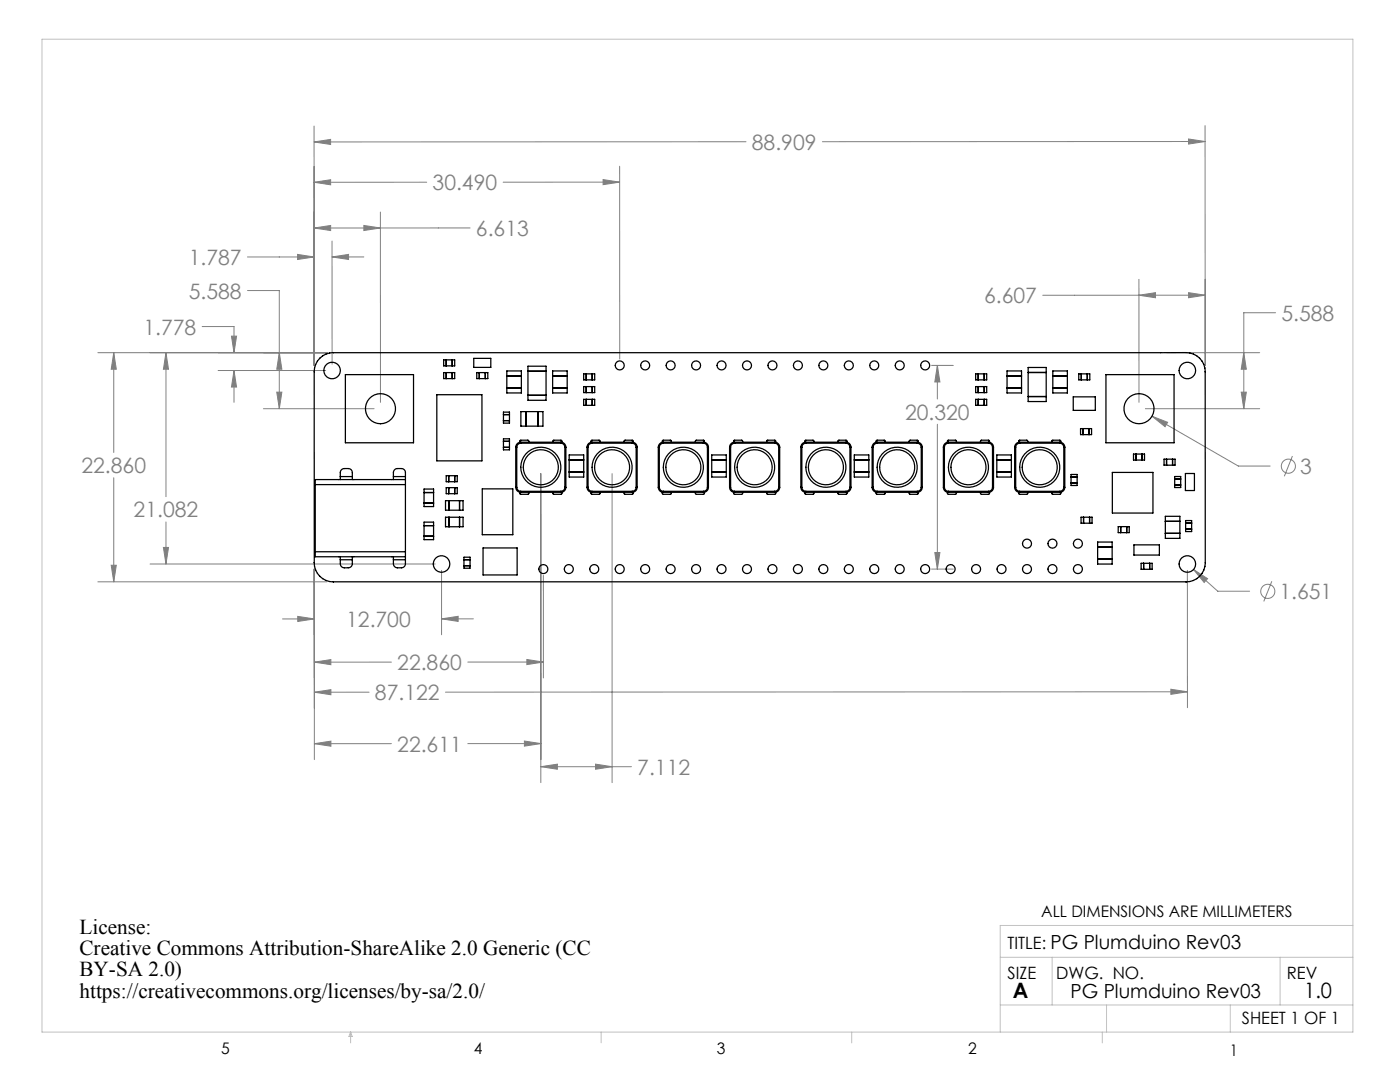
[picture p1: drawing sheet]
<svg xmlns="http://www.w3.org/2000/svg" width="279mm" height="216mm" viewBox="0 0 279 216" stroke-linecap="round" stroke-linejoin="round" font-family="sans-serif">
<g fill="none" stroke="#808080" stroke-width=".2">
<path d="M62.7 25.1v47.8v-39.7M62.7 28.3l3.3-.5v1zM62.7 36.4l3.3-.5v1zM85.2 36.4h-22.5M120.4 35.8l3.3 .5-3.3 .6zM123.7 33.2v38.4M123.7 36.3l-23.3 .1M148.9 28.3h-86.2M237.2 27.7l3.3 .5-3.3 .5zM240.5 25.1v47.8v-17.2M240.5 28.2l-76.4 .1M49.4 58h6.3v23.6"/>
<path d="M59.4 50.8l3.3 .5-3.3 .5zM62.7 45.5l3.3-.5v1zM62.7 51.3h-13.3M66.3 48.1v24.6M66.3 51.3l3.3-.5v1zM72.6 45l3.3 .5-3.3 .5zM72.6 51.3h-6.3M75.9 42.3v38M93.8 45.5h-31.1M227.3 55.7v24.6M227.3 58.9l3.3-.5v1zM237.2 58.4l3.3 .5-3.3 .5z"/>
<path d="M240.5 58.9h-32.4M19.5 70.4h45.8M22.7 70.4l.5 3.3h-1zM22.7 70.4v19.9M33.1 70.4l.5 3.3h-1zM33.1 70.4v28.7M40.4 65.2h6.3v5.2M43.5 73.9h21.5M46.2 67.1h1l-.5 3.3zM46.7 73.9v6.4M46.7 73.9l.5 3.3h-1zM55.2 78.2h1l-.5 3.4z"/>
<path d="M55.7 70.4l.5 3.3h-1zM185.9 72.9h4.3M187.1 72.9l.5 3.3h-1zM187.1 72.9v6.7M232.9 70.4h18.5M247.7 78.2h1l-.5 3.4zM248.2 70.4l.5 3.3h-1zM254.6 62.4h-6.4v19.2M22.7 95.3v20.8M52.6 81.6h22.1M122.2 94.5v61.7M187.1 84.7v28.9"/>
<path d="M228.6 81.6h22.8M229.9 83.1l3.1 1.2-.5 .8zM229.9 83.1l17.2 9.9h6.4M257.9 91l-1.6 4M19.5 116.1h45.8M22.2 112.8h1l-.5 3.3zM29.9 112.5h57M32.6 109.2h1l-.5 3.3zM33.1 104.1v8.4M62.7 113.6v38M88.1 113.8v12.9M108.4 114.8l.1 20.5"/>
<path d="M185.9 113.6h4.3M186.6 110.3h1l-.5 3.3zM237 113.8v27.4M238.2 113.6l2.8 1.9-.7 .7zM238.2 113.6l4.8 4.4h6.4M253.8 116l-1.6 4M59.4 123l3.3 .5-3.3 .5zM62.7 123.5h-6.3M62.7 132.1l3.3-.5v1zM62.7 138.1l3.3-.5v1zM73.7 138.1h-11M78.1 132.1h-15.4"/>
<path d="M88.1 123.5l3.3-.5v1zM94.5 123.5h-6.4M105.1 131.6l3.3 .5-3.3 .5zM108.4 132.1h-15M233.7 137.5l3.3 .5-3.3 .5zM237 138l-148.1 .1M62.7 148.4l3.3-.5v1zM78.1 148.4h-15.4M104.7 147.9l3.3 .5-3.3 .5zM107.9 153l3.3-.5v1zM107.9 153h18.1M108 148.4h-14.6"/>
<path d="M108 151.5l-.1-57v61.7M118.9 152.5l3.3 .5-3.3 .5z"/>
<circle cx="257.1" cy="93" r="1.41"/>
<circle cx="253" cy="118" r="1.41"/>
</g>
<g fill="none" stroke="#c0c0c0" stroke-width=".2">
<path d="M8.4 7.8h261.6v198.1h-261.6zM199.6 191h70.4M210 191v9.5M255.5 191v9.5M270 184.7h-70.4v21.2M70 205.9v2.2M70 205.9l.3 .9h-.7zM120 205.9v2.2M170 205.9v2.2M199.6 200.5h70.4M220 205.9v2.2M220.8 200.5v5.4"/>
<path d="M245.5 200.5v5.4"/>
</g>
<path d="M62.7 28.3l3.3-.5v1zM237.2 27.7l3.3 .5-3.3 .5zM22.7 70.4l.5 3.3h-1zM22.2 112.8h1l-.5 3.3zM62.7 45.5l3.3-.5v1zM72.6 45l3.3 .5-3.3 .5zM55.7 70.4l.5 3.3h-1zM55.2 78.2h1l-.5 3.4zM59.4 50.8l3.3 .5-3.3 .5zM66.3 51.3l3.3-.5v1zM33.1 70.4l.5 3.3h-1zM32.6 109.2h1l-.5 3.3zM46.7 73.9l.5 3.3h-1zM46.2 67.1h1l-.5 3.3zM237.2 58.4l3.3 .5-3.3 .5zM227.3 58.9l3.3-.5v1zM248.2 70.4l.5 3.3h-1zM247.7 78.2h1l-.5 3.4zM59.4 123l3.3 .5-3.3 .5zM88.1 123.5l3.3-.5v1zM62.7 138.1l3.3-.5v1zM233.7 137.5l3.3 .5-3.3 .5zM238.2 113.6l2.1 2.6 .7-.7zM229.9 83.1l2.6 2 .5-.8zM62.7 148.4l3.3-.5v1zM104.7 147.9l3.3 .5-3.3 .5zM107.9 153l3.3-.5v1zM118.9 152.5l3.3 .5-3.3 .5zM62.7 36.4l3.3-.5v1zM120.4 35.8l3.3 .5-3.3 .6zM62.7 132.1l3.3-.5v1zM105.1 131.6l3.3 .5-3.3 .5zM187.1 72.9l.5 3.3h-1zM186.6 110.3h1l-.5 3.3z" fill="#808080"/>
<g fill="none" stroke="#000" stroke-width=".25">
<path d="M68.9 74.8h13.6v13.6h-13.6zM87.2 78.8h9v13.2h-9zM88.5 74.3h2.2v1.2h-2.2zM88.5 71.8h2.2v1.2h-2.2zM89 71.8v1.2M89 74.3v1.2M90.2 71.8v1.2M90.2 74.3v1.2M94.5 71.5h3.4v1.8h-3.4zM95.1 74.3h2.2v1.2h-2.2zM95.6 74.3v1.2M96.8 74.3v1.2"/>
<path d="M101.1 75h2.9M101.1 77.4h2.9M101.1 74h2.9v4.4h-2.9zM105.4 73.1h3.6v6.8h-3.6zM105.4 78.9h3.6M105.4 74.1h3.6M110.3 74h2.9v4.4h-2.9zM110.3 75h2.9M110.3 77.4h2.9M116.5 74.6h2.2v1.2h-2.2zM116.5 77.1h2.2v1.2h-2.2zM116.5 79.7h2.2v1.2h-2.2z"/>
<path d="M117 74.6v1.2M117 77.1v1.2M117 79.7v1.2M118.2 74.6v1.2M118.2 77.1v1.2M118.2 79.7v1.2M194.7 74.6h2.2v1.2h-2.2zM194.7 77.1h2.2v1.2h-2.2zM194.7 79.7h2.2v1.2h-2.2zM195.2 74.6v1.2M195.2 77.1v1.2M195.2 79.7v1.2"/>
<path d="M196.4 74.6v1.2M196.4 77.1v1.2M196.4 79.7v1.2M201 75h2.9M201 77.4h2.9M201 74h2.9v4.4h-2.9zM205.2 79.1h3.6M205.2 73.3h3.6v6.8h-3.6zM205.2 74.3h3.6M210.1 75h2.9M210.1 77.4h2.9M210.1 74h2.9v4.4h-2.9z"/>
<path d="M214.2 79.2h4.4v2.7h-4.4zM215.3 74.6h2.2v1.2h-2.2zM215.8 74.6v1.2M217 74.6v1.2M220.7 74.8h13.6v13.6h-13.6zM240.5 74.2h.1M240.5 74.2v38.1a3.8 3.8 0 0 1-3.8 3.8M240.5 74.2a3.8 3.8 0 0 0-3.8-3.8h-170.2a3.8 3.8 0 0 0-3.8 3.8v38.1M62.9 96.7h18M62.9 96.7v13.4M67.9 95.1v.6M67.9 95.1v-.8a.8 .8 0 0 1 .8-.8h.8a.8 .8 0 0 1 .8 .8v.8"/>
<path d="M67.9 95.1h2.4M70.3 95.1v.6M78.5 95.1v.6M78.5 95.1v-.8a.8 .8 0 0 1 .8-.8h.8a.8 .8 0 0 1 .8 .8v.8M78.5 95.1h2.4M80.9 95.7h-18v1M80.9 95.7v1M80.9 95.1v.6M80.9 96.7v13.4M84.6 97.6h1.9v3.5h-1.9zM84.6 98.3h1.9M88.9 99.9h3.5v1.9h-3.5z"/>
<path d="M89.1 97.3h2.2v1.2h-2.2zM89.1 94.9h2.2v1.2h-2.2zM89.6 94.9v1.2M89.6 97.3v1.2M89.6 99.9v1.9M90.8 94.9v1.2M90.8 97.3v1.2M91.7 99.9v1.9M96.2 97.6h6.1v9.1h-6.1zM100.5 82.2h1.2v2.2h-1.2zM100.5 87.6h1.2v2.2h-1.2zM100.5 83.9h1.2"/>
<path d="M100.5 82.7h1.2M100.5 88.1h1.2M100.5 89.3h1.2M102.9 97.2h.2M102.9 89.2h.2M102.9 97.2a1 1 0 0 0 1 1M102.9 89.2v8M103.1 97.2l.3 .6 .5 .2M103.1 89.2v8M103.7 98.2v.3l.2 .1h1.5l.1-.4M103.9 88.2v.2M103.9 88.4l-.5 .3-.3 .5"/>
<path d="M103.9 98v.2M103.9 88.2a1 1 0 0 0-1 1M103.9 88.4h8M103.9 98h8M103.9 88.2h8M103.9 98.2h8M104 82.1h4.4v2.9h-4.4zM105 82.1v2.9M105.5 88.2l-.1-.4h-1.5l-.2 .2v.3M107.4 82.1v2.9M110.3 88.2l.2-.4h1.4l.2 .2v.3M111.9 88.2v.2"/>
<path d="M111.9 88.4l.6 .3 .2 .5M111.9 98v.2M111.9 88.2a1 1 0 0 1 1 1M112.1 98.2v.3l-.2 .1h-1.4l-.2-.4M112.7 97.2l-.2 .6-.6 .2M112.7 89.2h.2M112.7 97.2h.2M112.7 89.2v8M112.9 97.2a1 1 0 0 1-1 1M112.9 89.2v8M113.6 90.8h2.9v4.4h-2.9zM113.6 91.8h2.9"/>
<path d="M113.6 94.2h2.9M117.2 97.2h.2M117.2 89.2h.2M117.2 97.2a1 1 0 0 0 1 1M117.2 89.2v8M117.4 97.2l.2 .6 .6 .2M117.4 89.2v8M118 98.2v.3l.2 .1h1.4l.2-.4M118.2 88.4l-.6 .3-.2 .5M118.2 88.2v.2M118.2 98v.2M118.2 88.2a1 1 0 0 0-1 1"/>
<path d="M118.2 88.4h8M118.2 98h8M118.2 88.2h8M118.2 98.2h8M119.8 88.2l-.2-.4h-1.4l-.2 .2v.3M124.6 88.2l.1-.4h1.5l.1 .2 .1 .3M126.2 88.4l.5 .3 .3 .5M126.2 88.2v.2M126.2 98v.2M126.2 88.2a1 1 0 0 1 1 1M126.4 98.2l-.1 .3-.1 .1h-1.5l-.1-.4M127 97.2l-.3 .6-.5 .2"/>
<path d="M127 89.2h.2M127 97.2h.2M127 89.2v8M127.2 97.2a1 1 0 0 1-1 1M127.2 89.2v8M131.4 97.2h.2M131.4 89.2h.2M131.4 97.2a1 1 0 0 0 1 1M131.4 89.2v8M131.6 97.2l.2 .6 .6 .2M131.6 89.2v8M132.2 98.2v.3l.2 .1h1.4l.2-.4"/>
<path d="M132.4 88.4l-.6 .3-.2 .5M132.4 88.2v.2M132.4 98v.2M132.4 88.2a1 1 0 0 0-1 1M132.4 88.4h8M132.4 98h8M132.4 88.2h8M132.4 98.2h8M134 88.2l-.2-.4h-1.4l-.2 .2v.3M138.8 88.2l.1-.4h1.5l.2 .2v.3M140.4 88.4l.5 .3 .3 .5M140.4 88.2v.2"/>
<path d="M140.4 98v.2M140.4 88.2a1 1 0 0 1 1 1M140.6 98.2v.3l-.2 .1h-1.5l-.1-.4M141.2 97.2l-.3 .6-.5 .2M141.2 89.2h.2M141.2 97.2h.2M141.2 89.2v8M141.4 97.2a1 1 0 0 1-1 1M141.4 89.2v8M142 90.8h2.9v4.4h-2.9zM142 91.8h2.9M142 94.2h2.9"/>
<path d="M145.6 97.2h.2M145.6 89.2h.2M145.6 97.2a1 1 0 0 0 1 1M145.6 89.2v8M145.8 97.2l.2 .6 .6 .2M145.8 89.2v8M146.4 98.2v.3l.2 .1h1.4l.2-.4M146.6 88.4l-.6 .3-.2 .5M146.6 88.2v.2M146.6 98v.2M146.6 88.2a1 1 0 0 0-1 1M146.6 88.4h8"/>
<path d="M146.6 98h8M146.6 88.2h8M146.6 98.2h8M148.2 88.2l-.2-.4h-1.4l-.2 .2v.3M153 88.2l.2-.4h1.4l.2 .2v.3M154.6 88.4l.6 .3 .2 .5M154.6 88.2v.2M154.6 98v.2M154.6 88.2a1 1 0 0 1 1 1M154.8 98.2v.3l-.2 .1h-1.4l-.2-.4M155.4 97.2l-.2 .6-.6 .2M155.4 89.2h.2"/>
<path d="M155.4 97.2h.2M155.4 89.2v8M155.6 97.2a1 1 0 0 1-1 1M155.6 89.2v8M159.8 97.2h.2M159.8 89.2h.2M159.8 97.2a1 1 0 0 0 1 1M159.8 89.2v8M160 97.2l.3 .6 .5 .2M160 89.2v8M160.6 98.2v.3l.2 .1h1.5l.1-.4M160.8 88.2v.2"/>
<path d="M160.8 88.4l-.5 .3-.3 .5M160.8 98v.2M160.8 88.2a1 1 0 0 0-1 1M160.8 88.4h8M160.8 98h8M160.8 88.2h8M160.8 98.2h8M162.4 88.2l-.1-.4h-1.5l-.2 .2v.3M167.2 88.2l.2-.4h1.4l.2 .2v.3M168.8 88.2v.2M168.8 88.4l.6 .3 .2 .5M168.8 98v.2"/>
<path d="M168.8 88.2a1 1 0 0 1 1 1M169 98.2v.3l-.2 .1h-1.4l-.2-.4M169.6 97.2l-.2 .6-.6 .2M169.6 89.2h.2M169.6 97.2h.2M169.6 89.2v8M169.8 97.2a1 1 0 0 1-1 1M169.8 89.2v8M170.5 90.8h2.9v4.4h-2.9zM170.5 91.8h2.9M170.5 94.2h2.9M174.1 97.2h.2"/>
<path d="M174.1 89.2h.2M174.1 97.2a1 1 0 0 0 1 1M174.1 89.2v8M174.3 97.2l.2 .6 .6 .2M174.3 89.2v8M174.9 98.2v.3l.2 .1h1.4l.2-.4M175.1 88.4l-.6 .3-.2 .5M175.1 88.2v.2M175.1 98v.2M175.1 88.2a1 1 0 0 0-1 1M175.1 88.4h8M175.1 98h8"/>
<path d="M175.1 88.2h8M175.1 98.2h8M176.7 88.2l-.2-.4h-1.4l-.2 .2v.3M181.5 88.2l.1-.4h1.5l.1 .2 .1 .3M183.1 88.4l.5 .3 .3 .5M183.1 88.2v.2M183.1 98v.2M183.1 88.2a1 1 0 0 1 1 1M183.3 98.2l-.1 .3-.1 .1h-1.5l-.1-.4M183.9 97.2l-.3 .6-.5 .2M183.9 89.2h.2M183.9 97.2h.2"/>
<path d="M183.9 89.2v8M184.1 97.2a1 1 0 0 1-1 1M184.1 89.2v8M188.3 97.2h.2M188.3 89.2h.2M188.3 97.2a1 1 0 0 0 1 1M188.3 89.2v8M188.5 97.2l.2 .6 .6 .2M188.5 89.2v8M189.1 98.2v.3l.2 .1h1.4l.2-.4M189.3 88.4l-.6 .3-.2 .5M189.3 88.2v.2"/>
<path d="M189.3 98v.2M189.3 88.2a1 1 0 0 0-1 1M189.3 88.4h8M189.3 98h8M189.3 88.2h8M189.3 98.2h8M190.9 88.2l-.2-.4h-1.4l-.2 .2v.3M195.7 88.2l.1-.4h1.5l.2 .2v.3M197.3 88.4l.5 .3 .3 .5M197.3 88.2v.2M197.3 98v.2M197.3 88.2a1 1 0 0 1 1 1"/>
<path d="M197.5 98.2v.3l-.2 .1h-1.5l-.1-.4M198.1 97.2l-.3 .6-.5 .2M198.1 89.2h.2M198.1 97.2h.2M198.1 89.2v8M198.3 97.2a1 1 0 0 1-1 1M198.3 89.2v8M198.9 90.8h2.9v4.4h-2.9zM198.9 91.8h2.9M198.9 94.2h2.9M202.5 97.2h.2M202.5 89.2h.2"/>
<path d="M202.5 97.2a1 1 0 0 0 1 1M202.5 89.2v8M202.7 97.2l.2 .6 .6 .2M202.7 89.2v8M203.3 98.2v.3l.2 .1h1.4l.2-.4M203.5 88.4l-.6 .3-.2 .5M203.5 88.2v.2M203.5 98v.2M203.5 88.2a1 1 0 0 0-1 1M203.5 88.4h8M203.5 98h8M203.5 88.2h8"/>
<path d="M203.5 98.2h8M205.1 88.2l-.2-.4h-1.4l-.2 .2v.3M209.9 88.2l.2-.4h1.4l.2 .2v.3M211.5 88.4l.6 .3 .2 .5M211.5 88.2v.2M211.5 98v.2M211.5 88.2a1 1 0 0 1 1 1M211.7 98.2v.3l-.2 .1h-1.4l-.2-.4M212.3 97.2l-.2 .6-.6 .2M212.3 89.2h.2M212.3 97.2h.2M212.3 89.2v8"/>
<path d="M212.5 97.2a1 1 0 0 1-1 1M212.5 89.2v8M213.8 94.7h1.2v2.2h-1.2zM213.8 95.2h1.2M213.8 96.4h1.2M215.6 85.5h2.2v1.2h-2.2zM216.1 85.5v1.2M217.3 85.5v1.2M222 94.3h8.1v8.1h-8.1zM226.2 90.6h2.2v1.2h-2.2zM226.7 90.6v1.2M227.9 90.6v1.2"/>
<path d="M232.3 91.6h2.2v1.2h-2.2zM232.8 91.6v1.2M234 91.6v1.2M234.4 95.1h1.2v2.2h-1.2zM234.4 95.6h1.2M234.4 96.8h1.2M236.6 94.5h1.8v3.4h-1.8zM62.7 112.3a3.8 3.8 0 0 0 3.8 3.8M62.7 112.3h.1M62.9 110.1v1h18M62.9 110.1h18M66.5 116.1h.1"/>
<path d="M66.5 116.1h170.2M67.9 111.1v.6M67.9 111.7v.8a.8 .8 0 0 0 .8 .8h.8a.8 .8 0 0 0 .8-.8v-.8M67.9 111.7h2.4M70.3 111.1v.6M78.5 111.1v.6M78.5 111.7v.8a.8 .8 0 0 0 .8 .8h.8a.8 .8 0 0 0 .8-.8v-.8M78.5 111.7h2.4M80.9 110.1v1M80.9 111.1v.6M84.6 104.9h1.9M84.6 104.2h1.9v3.5h-1.9z"/>
<path d="M84.6 107h1.9M84.6 100.4h1.9M88.9 103.2h3.5v1.9h-3.5zM89.6 103.2v1.9M91.7 103.2v1.9M92.6 111.7h1.2M92.6 111.2h1.2v2.2h-1.2zM92.6 112.9h1.2M96.4 109.3h6.8v5.4h-6.8zM215.7 103.2h2.2v1.2h-2.2zM216.2 103.2v1.2M217.4 103.2v1.2"/>
<path d="M219.1 108.2h2.9v4.4h-2.9zM219.1 111.6h2.9M219.1 109.2h2.9M223.2 105.1h2.2v1.2h-2.2zM223.7 105.1v1.2M224.9 105.1v1.2M226.3 108.7h5.1v2.1h-5.1zM227.7 112.4h2.2v1.2h-2.2zM228.2 112.4v1.2M229.4 112.4v1.2M232.6 106.4h2.9M232.6 103h2.9v4.4h-2.9z"/>
<path d="M232.6 104h2.9M236.6 103.9h1.2v2.2h-1.2zM236.6 104.4h1.2M236.6 105.6h1.2M236.7 116.1h.1"/>
<circle cx="66.3" cy="73.9" r="1.65"/>
<circle cx="123.7" cy="72.9" r=".9"/>
<circle cx="128.8" cy="72.9" r=".9"/>
<circle cx="133.8" cy="72.9" r=".9"/>
<circle cx="138.9" cy="72.9" r=".9"/>
<circle cx="144" cy="72.9" r=".9"/>
<circle cx="149.1" cy="72.9" r=".9"/>
<circle cx="154.2" cy="72.9" r=".9"/>
<circle cx="159.2" cy="72.9" r=".9"/>
<circle cx="164.3" cy="72.9" r=".9"/>
<circle cx="169.4" cy="72.9" r=".9"/>
<circle cx="174.5" cy="72.9" r=".9"/>
<circle cx="179.6" cy="72.9" r=".9"/>
<circle cx="184.6" cy="72.9" r=".9"/>
<circle cx="237" cy="73.9" r="1.65"/>
<circle cx="75.9" cy="81.6" r="3"/>
<circle cx="107.9" cy="93.2" r="3.5"/>
<circle cx="107.9" cy="93.2" r="4"/>
<circle cx="122.2" cy="93.2" r="3.5"/>
<circle cx="122.2" cy="93.2" r="4"/>
<circle cx="136.4" cy="93.2" r="3.5"/>
<circle cx="136.4" cy="93.2" r="4"/>
<circle cx="150.6" cy="93.2" r="3.5"/>
<circle cx="150.6" cy="93.2" r="4"/>
<circle cx="164.8" cy="93.2" r="3.5"/>
<circle cx="164.8" cy="93.2" r="4"/>
<circle cx="179.1" cy="93.2" r="3.5"/>
<circle cx="179.1" cy="93.2" r="4"/>
<circle cx="193.3" cy="93.2" r="3.5"/>
<circle cx="193.3" cy="93.2" r="4"/>
<circle cx="207.5" cy="93.2" r="3.5"/>
<circle cx="207.5" cy="93.2" r="4"/>
<circle cx="227.3" cy="81.6" r="3"/>
<circle cx="88.1" cy="112.5" r="1.65"/>
<circle cx="108.4" cy="113.6" r=".9"/>
<circle cx="113.5" cy="113.6" r=".9"/>
<circle cx="118.6" cy="113.6" r=".9"/>
<circle cx="123.7" cy="113.6" r=".9"/>
<circle cx="128.8" cy="113.6" r=".9"/>
<circle cx="133.8" cy="113.6" r=".9"/>
<circle cx="138.9" cy="113.6" r=".9"/>
<circle cx="144" cy="113.6" r=".9"/>
<circle cx="149.1" cy="113.6" r=".9"/>
<circle cx="154.2" cy="113.6" r=".9"/>
<circle cx="159.2" cy="113.6" r=".9"/>
<circle cx="164.3" cy="113.6" r=".9"/>
<circle cx="169.4" cy="113.6" r=".9"/>
<circle cx="174.5" cy="113.6" r=".9"/>
<circle cx="179.6" cy="113.6" r=".9"/>
<circle cx="184.6" cy="113.6" r=".9"/>
<circle cx="189.7" cy="113.6" r=".9"/>
<circle cx="194.8" cy="113.6" r=".9"/>
<circle cx="199.9" cy="113.6" r=".9"/>
<circle cx="205" cy="108.5" r=".9"/>
<circle cx="205" cy="113.6" r=".9"/>
<circle cx="210" cy="113.6" r=".9"/>
<circle cx="210" cy="108.5" r=".9"/>
<circle cx="215.1" cy="113.6" r=".9"/>
<circle cx="215.1" cy="108.5" r=".9"/>
<circle cx="237" cy="112.5" r="1.65"/>
</g>
<g font-size="4.2" fill="#808080">
<text x="150.1" y="29.9">88.909</text>
<text x="86.3" y="38">30.490</text>
<text x="95" y="47.1">6.613</text>
<text x="37.7" y="52.9">1.787</text>
<text x="37.7" y="59.6">5.588</text>
<text x="196.4" y="60.5">6.607</text>
<text x="255.7" y="64">5.588</text>
<text x="28.6" y="66.8">1.778</text>
<text x="180.6" y="83.7">20.320</text>
<text x="16.3" y="94.4">22.860</text>
<text x="259.4" y="94.6">3</text>
<text x="26.7" y="103.2">21.082</text>
<text x="255.3" y="119.5">1.651</text>
<text x="69.1" y="125.1">12.700</text>
<text x="79.3" y="133.7">22.860</text>
<text x="74.8" y="139.7">87.122</text>
<text x="79.3" y="150">22.611</text>
<text x="127.2" y="154.6">7.112</text>
</g>
<g font-size="4.2">
<text x="15.9" y="186.4">License:</text>
<text x="15.9" y="190.6">Creative Commons Attribution-ShareAlike 2.0 Generic (CC</text>
<text x="15.9" y="194.8">BY-SA 2.0)</text>
<text x="15.9" y="199.1">https://creativecommons.org/licenses/by-sa/2.0/</text>
<text x="202.1" y="199.2">A</text>
<text x="260.3" y="199.2">1.0</text>
</g>
<g font-size="3.9">
<text x="209.7" y="189.4">PG Plumduino Rev03</text>
<text x="213.7" y="199.2">PG Plumduino Rev03</text>
</g>
<g font-size="3.4">
<text x="201.1" y="189.3">TITLE:</text>
<text x="201.1" y="195.4">SIZE</text>
<text x="210.8" y="195.4">DWG. NO.</text>
<text x="256.8" y="195.4">REV</text>
<text x="247.8" y="204.4">SHEET 1 OF 1</text>
</g>
<g font-size="3.2">
<text x="207.8" y="182.9">ALL DIMENSIONS ARE MILLIMETERS</text>
<text x="44.2" y="210.4">5</text>
<text x="94.6" y="210.3">4</text>
<text x="143.1" y="210.4">3</text>
<text x="193.2" y="210.3">2</text>
<text x="245.4" y="210.6">1</text>
</g>
</svg>
